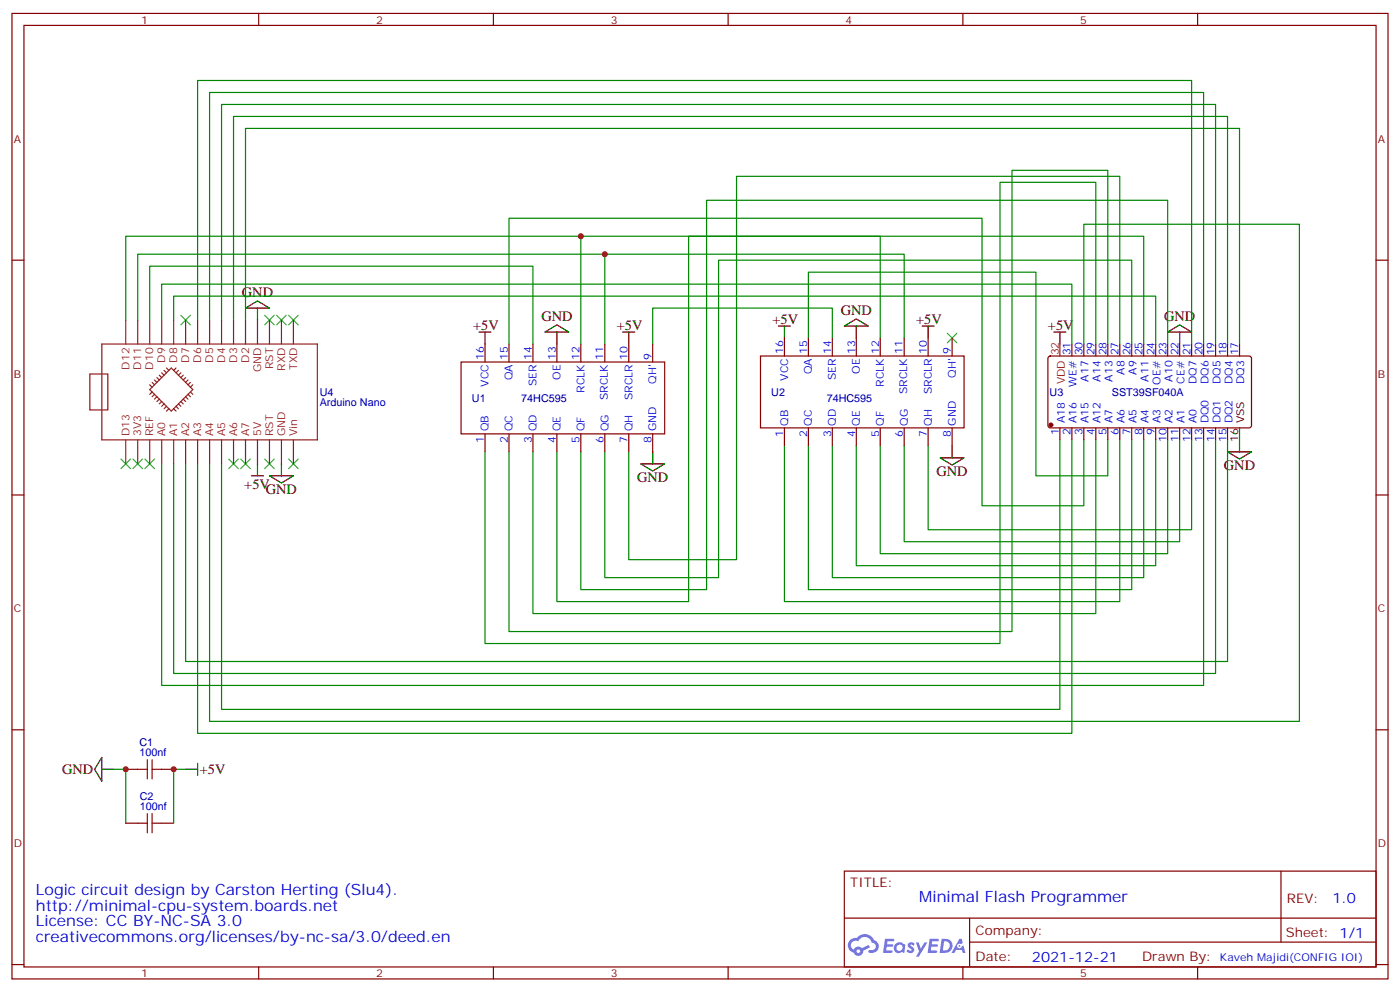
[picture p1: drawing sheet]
<svg xmlns="http://www.w3.org/2000/svg" width="412mm" height="292mm" viewBox="0 0 412 292" stroke-linecap="round" stroke-linejoin="round" font-family="sans-serif">
<g fill="none" stroke="#870000" stroke-width=".35">
<path d="M3.5 4h405.4v284.3h-405.4zM7.1 7.5h398.2v277.3h-398.2zM76.2 4v3.5M145.3 4v3.5M214.5 4v3.5M283.6 4v3.5M352.8 4v3.5M3.5 76.6h3.6M405.3 76.6h3.6M3.5 145.8h3.6M405.3 145.8h3.6M3.5 214.9h3.6"/>
<path d="M405.3 214.9h3.6M248.7 256.5h156.6v28.3h-156.6zM377.3 256.6v20.8M248.7 270.4h156.5M285.6 277.4h119.6M285.6 270.4v14.1M3.5 284.1h3.6M76.2 284.8v3.5M145.3 284.8v3.5M214.5 284.8v3.5M283.6 284.8v3.5M352.8 284.8v3.5"/>
<path d="M405.3 284.1h3.6"/>
</g>
<g fill="#5487ff">
<path d="M267.7 277.7a1.22 1.22 0 0 1 1.7 .3l-.4 .6a.47 .47 0 0 0-.3-.4 .47 .47 0 0 0-.5 .1l.1 .3a1.14 1.14 0 0 1 .8 1.7 1.14 1.14 0 0 1-1.9 0l-.2-.2 .5-.5 .7 .4a.29 .29 0 0 0 .3-.3 .29 .29 0 0 0-.2-.3 1.04 1.04 0 0 1-.6-1.7z"/>
<path d="M260.7 276.5h2.4l.3 .2-.2 .5h-1.8l-.1 .9h1.5l.3 .3-.3 .4h-1.6l-.2 1.1h1.7l.2 .4-.2 .3h-2.6z"/>
<path d="M273.8 276.5h2.4l.3 .2-.1 .5h-1.8l-.2 .9h1.6l.3 .3-.4 .4h-1.6l-.1 1.1h1.7l.2 .4-.2 .3h-2.6z"/>
<path d="M282.6 276.5h.7l.3 1.2-.6 .3a.69 .69 0 0 0-1 .3 .69 .69 0 0 0 .4 1 .69 .69 0 0 0 .9-.6l.5-.3 .6 2.2h-.8l-.2-.9h-1.8l-.5 .9h-.8z"/>
<path d="M269.8 277.6h.8l.6 1.8 1.1-1.8h.9l-2.6 4.1h-.8l.9-1.5z"/>
<path d="M277.4 276.5l-.6 4.1h1.3a2.11 2.11 0 0 0 2.5-2.1 2.11 2.11 0 0 0-2.5-2zM278.1 277.2a1.39 1.39 0 0 1 1.7 1.4 1.39 1.39 0 0 1-1.8 1.3h-.3z"/>
<path d="M263.7 278.1a1.54 1.54 0 0 0-.1 2.1 1.54 1.54 0 0 0 2.2 .2l.6 .2 .3-2.3-.2-.2-.4-.1a1.49 1.49 0 0 0-2.4 .1zM264 279.1a.94 .94 0 0 1 1.8 0 .94 .94 0 0 1-1.8 0z"/>
<path d="M250.4 276.8a2.18 2.18 0 0 0 1.1 3.8 1.44 1.44 0 0 0 1.6 .9 1.44 1.44 0 0 0 1.2-1.5l2-1-.5-.7-1.9 .9a1.47 1.47 0 0 0-2.4 .5 1.39 1.39 0 0 1-.7-2 1.39 1.39 0 0 1 2-.4 2.12 2.12 0 0 1 2.2-1.4 2.12 2.12 0 0 1 1.9 1.7 1.14 1.14 0 0 1 1.1 1.5 1.14 1.14 0 0 1-1.7 .7 .43 .43 0 0 0-.5 .3 .43 .43 0 0 0 .4 .5 1.98 1.98 0 0 0 2.5-1.2 1.98 1.98 0 0 0-1.2-2.5 3.1 3.1 0 0 0-5.3-.7l-.9 .1zM252.3 280.1a.55 .55 0 0 1 1.1 0 .55 .55 0 0 1-1.1 0z"/>
<circle cx="282.6" cy="278.6" r=".26"/>
</g>
<g fill="none" stroke="#008700" stroke-width=".35">
<path d="M171.1 69.6h88.2v30M178.2 74.9h88.1v24.7M37 94.3v-24.7h134.1v31.7M40.6 94.3v-19.4h137.6v26.4M44.1 94.3v-15.9h112.9v22.9M47.6 94.3v-10.6h268.1v17.6M51.2 94.3v-7.1h289.2v14.1M58.2 94.3v-70.6h292.8v77.6M61.7 94.3v-67.1h292.8v74.1M65.3 94.3v-63.5h292.8v70.5M68.8 94.3v-60h292.8v67M72.3 94.3v-56.5h292.8v63.5"/>
<path d="M238.1 99.6v-19.4h67.1v59.9h21.1v-10.6M245.2 99.6v-8.9h-52.9v10.6M149.9 101.3v-37h139.4v84.6h30v-19.4M319.3 101.3v-35.3h63.5v146.4h-321.1v-75.8M322.8 101.3v-47.6h-28.2v135.8h-151.7v-56.4M326.3 101.3v-51.1h-28.2v135.8h-148.2v-52.9M329.8 101.3v-49.4h-112.8v112.9h-31.8v-31.7M333.4 101.3v-24.7h-121.7v93.5h-33.5v-37M336.9 101.3v-31.7h-134.1v107.6h-38.8v-44.1M344 101.3v-42.3h-135.9v114.6h-37v-40.5M312.2 129.5v79.4h-246.9v-72.3M315.7 129.5v86.5h-257.5v-79.4"/>
<path d="M322.8 129.5v51.2h-165.8v-47.6M329.8 129.5v47.7h-98.7v-45.9M333.4 129.5v44.1h-95.3v-42.3M336.9 129.5v40.6h-91.7v-38.8M340.4 129.5v37.1h-88.2v-35.3M344 129.5v33.6h-84.7v-31.8M347.5 129.5v30h-81.2v-28.2M351 129.5v26.5h-77.6v-24.7M354.5 129.5v72.4h-306.9v-65.3M358.1 129.5v68.8h-306.9v-61.7M361.6 129.5v65.3h-306.9v-58.2M33.5 226.6h3.5v15.8"/>
<path d="M54.7 226.6h-3.5v15.8"/>
</g>
<g fill="none" stroke="#000" stroke-width=".35">
<path d="M72.3 90.7l3.5-2.1 3.6 2.1zM75.8 90.7v3.6M141.1 97.8h3.5M142.9 97.8v3.5M160.5 97.8l3.5-2.1 3.6 2.1zM164 97.8v3.5M183.4 97.8h3.6M185.2 97.8v3.5M229.3 96h3.5M231.1 96v3.6M248.7 96l3.5-2.1 3.6 2.1zM252.2 96v3.6"/>
<path d="M271.6 96h3.6M273.4 96v3.6M310.4 97.8h3.6M312.2 97.8v3.5M344 97.8l3.5-2.1 3.5 2.1zM347.5 97.8v3.5M75.8 136.6v3.5M82.9 136.6v3.5M188.7 136.6h7.1l-3.5 2.1zM192.3 133.1v3.5M276.9 134.8h7.1l-3.5 2.1zM280.5 131.3v3.5"/>
<path d="M361.6 133.1h7.1l-3.6 2.1zM365.1 126v7.1M74.1 140.1h3.5M79.4 140.1h7l-3.5 2.1zM30 223v7.1l-2.1-3.5zM30 226.6h3.5M54.7 226.6h3.5M58.2 224.8v3.5"/>
</g>
<path d="M40.6 226.6h2.8M43.4 223.7v5.7M43.4 239.6v5.7M44.8 223.7v5.7M44.8 239.6v5.7M44.8 226.6h2.8M40.6 242.4h2.8M44.8 242.4h2.8" fill="none" stroke="#a10000" stroke-width=".35"/>
<g fill="none" stroke="#870000" stroke-width=".35">
<path d="M231.1 99.6v5.2M238.1 99.6v5.2M245.2 99.6v5.2M252.2 99.6v5.2M259.3 99.6v5.2M266.3 99.6v5.2M273.4 99.6v5.2M280.5 99.6v5.2M135.8 106.6h60v21.2h-60zM142.9 101.3v5.3M149.9 101.3v5.3M157 101.3v5.3"/>
<path d="M164 101.3v5.3M171.1 101.3v5.3M178.2 101.3v5.3M185.2 101.3v5.3M192.3 101.3v5.3M224 104.8h60v21.2h-60zM308.9 105.1l.5-.3 58.8 .1 .5 .7-.1 20-.7 .4-58.8-.1-.4-.6v-19.7zM315.7 101.3v3.5M319.3 101.3v3.5M322.8 101.3v3.5M326.3 101.3v3.5M329.8 101.3v3.5"/>
<path d="M333.4 101.3v3.5M336.9 101.3v3.5M340.4 101.3v3.5M344 101.3v3.5M347.5 101.3v3.5M351 101.3v3.5M354.5 101.3v3.5M358.1 101.3v3.5M361.6 101.3v3.5M365.1 101.3v3.5M142.9 127.8v5.3M149.9 127.8v5.3"/>
<path d="M157 127.8v5.3M164 127.8v5.3M171.1 127.8v5.3M178.2 127.8v5.3M185.2 127.8v5.3M192.3 127.8v5.3M231.1 126v5.3M238.1 126v5.3M245.2 126v5.3M252.2 126v5.3M259.3 126v5.3M266.3 126v5.3"/>
<path d="M273.4 126v5.3M280.5 126v5.3M312.2 126v3.5M315.7 126v3.5M319.3 126v3.5M322.8 126v3.5M326.3 126v3.5M329.8 126v3.5M333.4 126v3.5M336.9 126v3.5M340.4 126v3.5M344 126v3.5"/>
<path d="M347.5 126v3.5M351 126v3.5M354.5 126v3.5M358.1 126v3.5M361.6 126v3.5M37 226.6h3.6M47.6 226.6h3.6M37 242.4h3.6M47.6 242.4h3.6"/>
</g>
<g fill="none" stroke="#3c3" stroke-width=".35">
<path d="M53.3 92.9l2.8 2.8M56.1 92.9l-2.8 2.8M78 92.9l2.8 2.8M80.8 92.9l-2.8 2.8M81.5 92.9l2.8 2.8M84.3 92.9l-2.8 2.8M85 92.9l2.8 2.8M87.8 92.9l-2.8 2.8M279 98.1l2.9 2.9M281.9 98.1l-2.9 2.9M35.6 135.2l2.9 2.8M38.5 135.2l-2.9 2.8"/>
<path d="M39.2 135.2l2.8 2.8M42 135.2l-2.8 2.8M42.7 135.2l2.8 2.8M45.5 135.2l-2.8 2.8M67.4 135.2l2.8 2.8M70.2 135.2l-2.8 2.8M70.9 135.2l2.8 2.8M73.7 135.2l-2.8 2.8M78 135.2l2.8 2.8M80.8 135.2l-2.8 2.8M85 135.2l2.8 2.8M87.8 135.2l-2.8 2.8"/>
</g>
<g fill="none" stroke="#8c2424" stroke-width=".35">
<path d="M37 94.3v7M40.6 94.3v7M44.1 94.3v7M47.6 94.3v7M51.2 94.3v7M54.7 94.3v7M58.2 94.3v7M61.7 94.3v7M65.3 94.3v7M68.8 94.3v7M72.3 94.3v7M75.8 94.3v7"/>
<path d="M79.4 94.3v7M82.9 94.3v7M86.4 94.3v7M26.5 110.1h5.2v10.6h-5.2zM30 101.3h63.5v28.2h-63.5zM44.1 113.3l.7 .7M44.8 115.4l-.7 .7M44.8 112.6l.7 .7M45.5 116.1l-.7 .7M45.5 111.9l.7 .7M46.2 116.8l-.7 .7M46.2 111.2l.7 .7"/>
<path d="M46.9 117.5l-.7 .8M46.9 110.5l.7 .7M47.6 118.3l-.7 .7M47.6 109.8l.7 .7M48.3 119l-.7 .7M48.3 109.1l.7 .7M49 119.7l-.7 .7M49 108.4l.7 .7M50.4 108.4l6.4 6.3-6.4 6.4-6.3-6.4zM51.9 108.4l-.7 .7M51.9 119.7l.7 .7M52.6 109.1l-.7 .7"/>
<path d="M52.6 119l.7 .7M53.3 118.3l.7 .7M53.3 109.8l-.7 .7M54 110.5l-.7 .7M54 117.5l.7 .8M54.7 111.2l-.7 .7M54.7 116.8l.7 .7M55.4 111.9l-.7 .7M55.4 116.1l.7 .7M56.1 112.6l-.7 .7M56.1 115.4l.7 .7M56.8 113.3l-.7 .7"/>
<path d="M37 129.5v7.1M40.6 129.5v7.1M44.1 129.5v7.1M47.6 129.5v7.1M49.7 120.4l-.7 .7M51.2 129.5v7.1M51.2 120.4l.7 .7M54.7 129.5v7.1M58.2 129.5v7.1M61.7 129.5v7.1M65.3 129.5v7.1M68.8 129.5v7.1"/>
<path d="M72.3 129.5v7.1M75.8 129.5v7.1M79.4 129.5v7.1M82.9 129.5v7.1M86.4 129.5v7.1"/>
</g>
<circle cx="309.6" cy="125.1" r=".53" fill="#870000" stroke="#870000" stroke-width=".35"/>
<path d="M312.2 101.3v3.5" fill="none" stroke="#f00" stroke-width=".35"/>
<g fill="#c00">
<circle cx="37" cy="226.6" r=".88"/>
<circle cx="51.2" cy="226.6" r=".88"/>
<circle cx="171.1" cy="69.6" r=".88"/>
<circle cx="178.2" cy="74.9" r=".88"/>
</g>
<g font-size="4.6" fill="#00f">
<text x="10.6" y="263.6">Logic circuit design by Carston Herting (Slu4).</text>
<text x="10.6" y="268.2">http://minimal-cpu-system.boards.net</text>
<text x="270.8" y="265.6">Minimal Flash Programmer</text>
<text x="10.6" y="272.8">License: CC BY-NC-SA 3.0</text>
<text x="10.6" y="277.4">creativecommons.org/licenses/by-nc-sa/3.0/deed.en</text>
</g>
<g font-size="4.2">
<text x="71.3" y="87.4">GND</text>
<text x="159.5" y="94.5">GND</text>
<text x="227.5" y="95.3">+5V</text>
<text x="247.7" y="92.7">GND</text>
<text x="269.9" y="95.3">+5V</text>
<text x="342.9" y="94.5">GND</text>
<text x="139.3" y="97.1">+5V</text>
<text x="181.7" y="97.1">+5V</text>
<text x="308.7" y="97.1">+5V</text>
<text x="187.7" y="141.9">GND</text>
<text x="275.9" y="140.1">GND</text>
<text x="360.5" y="138.4">GND</text>
<text x="72" y="144.1">+5V</text>
<text x="78.3" y="145.4">GND</text>
<text x="18.3" y="228">GND</text>
<text x="58.9" y="228">+5V</text>
</g>
<g font-size="4.2" fill="#00f">
<text x="392.5" y="265.8">1.0</text>
<text x="304" y="283.2">2021-12-21</text>
</g>
<g font-size="3.9" fill="#800">
<text x="250.5" y="261.1">TITLE:</text>
<text x="379.1" y="265.8">REV:</text>
<text x="287.4" y="275.3">Company:</text>
<text x="378.7" y="275.9">Sheet: 1/1</text>
<text x="287.4" y="283">Date:</text>
<text x="336.4" y="283.1">Drawn By:</text>
</g>
<g font-size="3.2" fill="#800">
<text x="41.6" y="6.9">1</text>
<text x="110.8" y="6.9">2</text>
<text x="179.9" y="6.9">3</text>
<text x="249.1" y="6.9">4</text>
<text x="318.2" y="6.9">5</text>
<text x="4.1" y="42.1">A</text>
<text x="405.9" y="42.1">A</text>
<text x="4.1" y="111.2">B</text>
<text x="405.9" y="111.2">B</text>
<text x="4.1" y="180.3">C</text>
<text x="405.9" y="180.3">C</text>
<text x="4.1" y="249.5">D</text>
<text x="405.9" y="249.5">D</text>
<text x="41.6" y="287.8">1</text>
<text x="110.8" y="287.8">2</text>
<text x="179.9" y="287.8">3</text>
<text x="249.1" y="287.8">4</text>
<text x="318.2" y="287.8">5</text>
</g>
<g font-size="3.2" fill="#8d2323">
<text x="48.7" y="106.8" transform="rotate(-90 48.7 106.8)">D9</text>
<text x="52.2" y="106.8" transform="rotate(-90 52.2 106.8)">D8</text>
<text x="55.7" y="106.8" transform="rotate(-90 55.7 106.8)">D7</text>
<text x="59.3" y="106.8" transform="rotate(-90 59.3 106.8)">D6</text>
<text x="62.8" y="106.8" transform="rotate(-90 62.8 106.8)">D5</text>
<text x="66.3" y="106.8" transform="rotate(-90 66.3 106.8)">D4</text>
<text x="69.8" y="106.8" transform="rotate(-90 69.8 106.8)">D3</text>
<text x="73.4" y="106.8" transform="rotate(-90 73.4 106.8)">D2</text>
<text x="38.1" y="108.9" transform="rotate(-90 38.1 108.9)">D12</text>
<text x="41.6" y="108.9" transform="rotate(-90 41.6 108.9)">D11</text>
<text x="45.2" y="108.9" transform="rotate(-90 45.2 108.9)">D10</text>
<text x="76.9" y="109.7" transform="rotate(-90 76.9 109.7)">GND</text>
<text x="80.4" y="108.7" transform="rotate(-90 80.4 108.7)">RST</text>
<text x="84" y="109.2" transform="rotate(-90 84 109.2)">RXD</text>
<text x="87.5" y="109" transform="rotate(-90 87.5 109)">TXD</text>
<text x="38.1" y="128.5" transform="rotate(-90 38.1 128.5)">D13</text>
<text x="41.6" y="128.5" transform="rotate(-90 41.6 128.5)">3V3</text>
<text x="45.2" y="128.5" transform="rotate(-90 45.2 128.5)">REF</text>
<text x="48.7" y="128.5" transform="rotate(-90 48.7 128.5)">A0</text>
<text x="52.2" y="128.5" transform="rotate(-90 52.2 128.5)">A1</text>
<text x="55.7" y="128.5" transform="rotate(-90 55.7 128.5)">A2</text>
<text x="59.3" y="128.5" transform="rotate(-90 59.3 128.5)">A3</text>
<text x="62.8" y="128.5" transform="rotate(-90 62.8 128.5)">A4</text>
<text x="66.3" y="128.5" transform="rotate(-90 66.3 128.5)">A5</text>
<text x="69.8" y="128.5" transform="rotate(-90 69.8 128.5)">A6</text>
<text x="73.4" y="128.5" transform="rotate(-90 73.4 128.5)">A7</text>
<text x="76.9" y="128.5" transform="rotate(-90 76.9 128.5)">5V</text>
<text x="80.4" y="128.5" transform="rotate(-90 80.4 128.5)">RST</text>
<text x="84" y="128.5" transform="rotate(-90 84 128.5)">GND</text>
<text x="87.5" y="128.5" transform="rotate(-90 87.5 128.5)">Vin</text>
</g>
<g font-size="3.2" fill="#00f">
<text x="142.5" y="105.9" transform="rotate(-90 142.5 105.9)">16</text>
<text x="149.6" y="105.9" transform="rotate(-90 149.6 105.9)">15</text>
<text x="156.6" y="105.9" transform="rotate(-90 156.6 105.9)">14</text>
<text x="163.7" y="105.9" transform="rotate(-90 163.7 105.9)">13</text>
<text x="170.7" y="105.9" transform="rotate(-90 170.7 105.9)">12</text>
<text x="177.6" y="105.9" transform="rotate(-90 177.6 105.9)">11</text>
<text x="184.9" y="105.9" transform="rotate(-90 184.9 105.9)">10</text>
<text x="191.9" y="105.9" transform="rotate(-90 191.9 105.9)">9</text>
<text x="230.7" y="104.1" transform="rotate(-90 230.7 104.1)">16</text>
<text x="237.8" y="104.1" transform="rotate(-90 237.8 104.1)">15</text>
<text x="244.8" y="104.1" transform="rotate(-90 244.8 104.1)">14</text>
<text x="251.9" y="104.1" transform="rotate(-90 251.9 104.1)">13</text>
<text x="258.9" y="104.1" transform="rotate(-90 258.9 104.1)">12</text>
<text x="265.8" y="104.1" transform="rotate(-90 265.8 104.1)">11</text>
<text x="273" y="104.1" transform="rotate(-90 273 104.1)">10</text>
<text x="280.1" y="104.1" transform="rotate(-90 280.1 104.1)">9</text>
<text x="315.4" y="104.7" transform="rotate(-90 315.4 104.7)">31</text>
<text x="318.9" y="104.7" transform="rotate(-90 318.9 104.7)">30</text>
<text x="322.4" y="104.7" transform="rotate(-90 322.4 104.7)">29</text>
<text x="326" y="104.7" transform="rotate(-90 326 104.7)">28</text>
<text x="329.5" y="104.7" transform="rotate(-90 329.5 104.7)">27</text>
<text x="333" y="104.7" transform="rotate(-90 333 104.7)">26</text>
<text x="336.5" y="104.7" transform="rotate(-90 336.5 104.7)">25</text>
<text x="340.1" y="104.7" transform="rotate(-90 340.1 104.7)">24</text>
<text x="343.6" y="104.7" transform="rotate(-90 343.6 104.7)">23</text>
<text x="347.1" y="104.7" transform="rotate(-90 347.1 104.7)">22</text>
<text x="350.7" y="104.7" transform="rotate(-90 350.7 104.7)">21</text>
<text x="354.2" y="104.7" transform="rotate(-90 354.2 104.7)">20</text>
<text x="357.7" y="104.7" transform="rotate(-90 357.7 104.7)">19</text>
<text x="361.2" y="104.7" transform="rotate(-90 361.2 104.7)">18</text>
<text x="364.8" y="104.7" transform="rotate(-90 364.8 104.7)">17</text>
<text x="143.9" y="113.9" transform="rotate(-90 143.9 113.9)">VCC</text>
<text x="151" y="112" transform="rotate(-90 151 112)">QA</text>
<text x="158" y="113.7" transform="rotate(-90 158 113.7)">SER</text>
<text x="165.1" y="111.8" transform="rotate(-90 165.1 111.8)">OE</text>
<text x="193.3" y="113" transform="rotate(-90 193.3 113)">QH'</text>
<text x="232.1" y="112.2" transform="rotate(-90 232.1 112.2)">VCC</text>
<text x="239.2" y="110.2" transform="rotate(-90 239.2 110.2)">QA</text>
<text x="246.2" y="111.9" transform="rotate(-90 246.2 111.9)">SER</text>
<text x="253.3" y="110.1" transform="rotate(-90 253.3 110.1)">OE</text>
<text x="260.3" y="113.9" transform="rotate(-90 260.3 113.9)">RCLK</text>
<text x="281.5" y="111.3" transform="rotate(-90 281.5 111.3)">QH'</text>
<text x="317.1" y="113.9" transform="rotate(-90 317.1 113.9)">WE#</text>
<text x="320.7" y="112.4" transform="rotate(-90 320.7 112.4)">A17</text>
<text x="324.2" y="112.4" transform="rotate(-90 324.2 112.4)">A14</text>
<text x="327.7" y="112.4" transform="rotate(-90 327.7 112.4)">A13</text>
<text x="331.3" y="110.3" transform="rotate(-90 331.3 110.3)">A8</text>
<text x="334.8" y="110.3" transform="rotate(-90 334.8 110.3)">A9</text>
<text x="338.3" y="112.4" transform="rotate(-90 338.3 112.4)">A11</text>
<text x="341.8" y="113.3" transform="rotate(-90 341.8 113.3)">OE#</text>
<text x="345.4" y="112.4" transform="rotate(-90 345.4 112.4)">A10</text>
<text x="348.9" y="113" transform="rotate(-90 348.9 113)">CE#</text>
<text x="352.4" y="113.1" transform="rotate(-90 352.4 113.1)">DQ7</text>
<text x="356" y="113.1" transform="rotate(-90 356 113.1)">DQ6</text>
<text x="359.5" y="113.1" transform="rotate(-90 359.5 113.1)">DQ5</text>
<text x="363" y="113.1" transform="rotate(-90 363 113.1)">DQ4</text>
<text x="366.5" y="113.1" transform="rotate(-90 366.5 113.1)">DQ3</text>
<text x="172.2" y="115.7" transform="rotate(-90 172.2 115.7)">RCLK</text>
<text x="179" y="117.9" transform="rotate(-90 179 117.9)">SRCLK</text>
<text x="186.3" y="117.9" transform="rotate(-90 186.3 117.9)">SRCLR</text>
<text x="267.2" y="116.1" transform="rotate(-90 267.2 116.1)">SRCLK</text>
<text x="274.5" y="116.1" transform="rotate(-90 274.5 116.1)">SRCLR</text>
<text x="232.1" y="125.3" transform="rotate(-90 232.1 125.3)">QB</text>
<text x="239.2" y="125.3" transform="rotate(-90 239.2 125.3)">QC</text>
<text x="246.2" y="125.3" transform="rotate(-90 246.2 125.3)">QD</text>
<text x="253.3" y="125.3" transform="rotate(-90 253.3 125.3)">QE</text>
<text x="260.3" y="125.3" transform="rotate(-90 260.3 125.3)">QF</text>
<text x="267.4" y="125.3" transform="rotate(-90 267.4 125.3)">QG</text>
<text x="274.5" y="125.3" transform="rotate(-90 274.5 125.3)">QH</text>
<text x="281.5" y="125.3" transform="rotate(-90 281.5 125.3)">GND</text>
<text x="313.6" y="124.7" transform="rotate(-90 313.6 124.7)">A18</text>
<text x="317.1" y="124.7" transform="rotate(-90 317.1 124.7)">A16</text>
<text x="320.7" y="124.7" transform="rotate(-90 320.7 124.7)">A15</text>
<text x="324.2" y="124.7" transform="rotate(-90 324.2 124.7)">A12</text>
<text x="327.7" y="124.7" transform="rotate(-90 327.7 124.7)">A7</text>
<text x="331.3" y="124.7" transform="rotate(-90 331.3 124.7)">A6</text>
<text x="334.8" y="124.7" transform="rotate(-90 334.8 124.7)">A5</text>
<text x="338.3" y="124.7" transform="rotate(-90 338.3 124.7)">A4</text>
<text x="341.8" y="124.7" transform="rotate(-90 341.8 124.7)">A3</text>
<text x="345.4" y="124.7" transform="rotate(-90 345.4 124.7)">A2</text>
<text x="348.9" y="124.7" transform="rotate(-90 348.9 124.7)">A1</text>
<text x="352.4" y="124.7" transform="rotate(-90 352.4 124.7)">A0</text>
<text x="356" y="124.7" transform="rotate(-90 356 124.7)">DQ0</text>
<text x="359.5" y="124.7" transform="rotate(-90 359.5 124.7)">DQ1</text>
<text x="363" y="124.7" transform="rotate(-90 363 124.7)">DQ2</text>
<text x="142.5" y="130.5" transform="rotate(-90 142.5 130.5)">1</text>
<text x="143.9" y="127.1" transform="rotate(-90 143.9 127.1)">QB</text>
<text x="149.6" y="130.5" transform="rotate(-90 149.6 130.5)">2</text>
<text x="151" y="127.1" transform="rotate(-90 151 127.1)">QC</text>
<text x="156.6" y="130.5" transform="rotate(-90 156.6 130.5)">3</text>
<text x="158" y="127.1" transform="rotate(-90 158 127.1)">QD</text>
<text x="163.7" y="130.5" transform="rotate(-90 163.7 130.5)">4</text>
<text x="165.1" y="127.1" transform="rotate(-90 165.1 127.1)">QE</text>
<text x="170.7" y="130.5" transform="rotate(-90 170.7 130.5)">5</text>
<text x="172.2" y="127.1" transform="rotate(-90 172.2 127.1)">QF</text>
<text x="177.8" y="130.5" transform="rotate(-90 177.8 130.5)">6</text>
<text x="179.2" y="127.1" transform="rotate(-90 179.2 127.1)">QG</text>
<text x="184.9" y="130.5" transform="rotate(-90 184.9 130.5)">7</text>
<text x="186.3" y="127.1" transform="rotate(-90 186.3 127.1)">QH</text>
<text x="191.9" y="130.5" transform="rotate(-90 191.9 130.5)">8</text>
<text x="193.3" y="127.1" transform="rotate(-90 193.3 127.1)">GND</text>
<text x="230.7" y="128.7" transform="rotate(-90 230.7 128.7)">1</text>
<text x="237.8" y="128.7" transform="rotate(-90 237.8 128.7)">2</text>
<text x="244.8" y="128.7" transform="rotate(-90 244.8 128.7)">3</text>
<text x="251.9" y="128.7" transform="rotate(-90 251.9 128.7)">4</text>
<text x="258.9" y="128.7" transform="rotate(-90 258.9 128.7)">5</text>
<text x="266" y="128.7" transform="rotate(-90 266 128.7)">6</text>
<text x="273" y="128.7" transform="rotate(-90 273 128.7)">7</text>
<text x="280.1" y="128.7" transform="rotate(-90 280.1 128.7)">8</text>
<text x="311.9" y="128.2" transform="rotate(-90 311.9 128.2)">1</text>
<text x="315.4" y="128.2" transform="rotate(-90 315.4 128.2)">2</text>
<text x="318.9" y="128.2" transform="rotate(-90 318.9 128.2)">3</text>
<text x="322.4" y="128.2" transform="rotate(-90 322.4 128.2)">4</text>
<text x="326" y="128.2" transform="rotate(-90 326 128.2)">5</text>
<text x="329.5" y="128.2" transform="rotate(-90 329.5 128.2)">6</text>
<text x="333" y="128.2" transform="rotate(-90 333 128.2)">7</text>
<text x="336.5" y="128.2" transform="rotate(-90 336.5 128.2)">8</text>
<text x="340.1" y="128.2" transform="rotate(-90 340.1 128.2)">9</text>
<text x="343.6" y="130.2" transform="rotate(-90 343.6 130.2)">10</text>
<text x="347.1" y="130.2" transform="rotate(-90 347.1 130.2)">11</text>
<text x="350.7" y="130.2" transform="rotate(-90 350.7 130.2)">12</text>
<text x="354.2" y="130.2" transform="rotate(-90 354.2 130.2)">13</text>
<text x="357.7" y="130.2" transform="rotate(-90 357.7 130.2)">14</text>
<text x="361.2" y="130.2" transform="rotate(-90 361.2 130.2)">15</text>
<text x="359.4" y="283.1">Kaveh Majidi(CONFIG IOI)</text>
</g>
<g font-size="3.2" fill="#f00">
<text x="311.9" y="104.7" transform="rotate(-90 311.9 104.7)">32</text>
<text x="313.6" y="113.2" transform="rotate(-90 313.6 113.2)">VDD</text>
</g>
<g font-size="3.2" fill="#000080">
<text x="94.2" y="119.7">Arduino Nano</text>
<text x="94.2" y="116.5">U4</text>
<text x="139" y="118.3">U1</text>
<text x="153.6" y="118.3">74HC595</text>
<text x="227.2" y="116.5">U2</text>
<text x="243.5" y="118.3">74HC595</text>
<text x="309.2" y="116.5">U3</text>
<text x="327.5" y="116.6">SST39SF040A</text>
<text x="41.1" y="219.7">C1</text>
<text x="41.1" y="222.7">100nf</text>
<text x="41.2" y="238.5">100nf</text>
<text x="41.2" y="235.6">C2</text>
</g>
<g font-size="3.2">
<text x="366.5" y="124.7" transform="rotate(-90 366.5 124.7)">VSS</text>
<text x="364.8" y="130.2" transform="rotate(-90 364.8 130.2)">16</text>
</g>
</svg>
